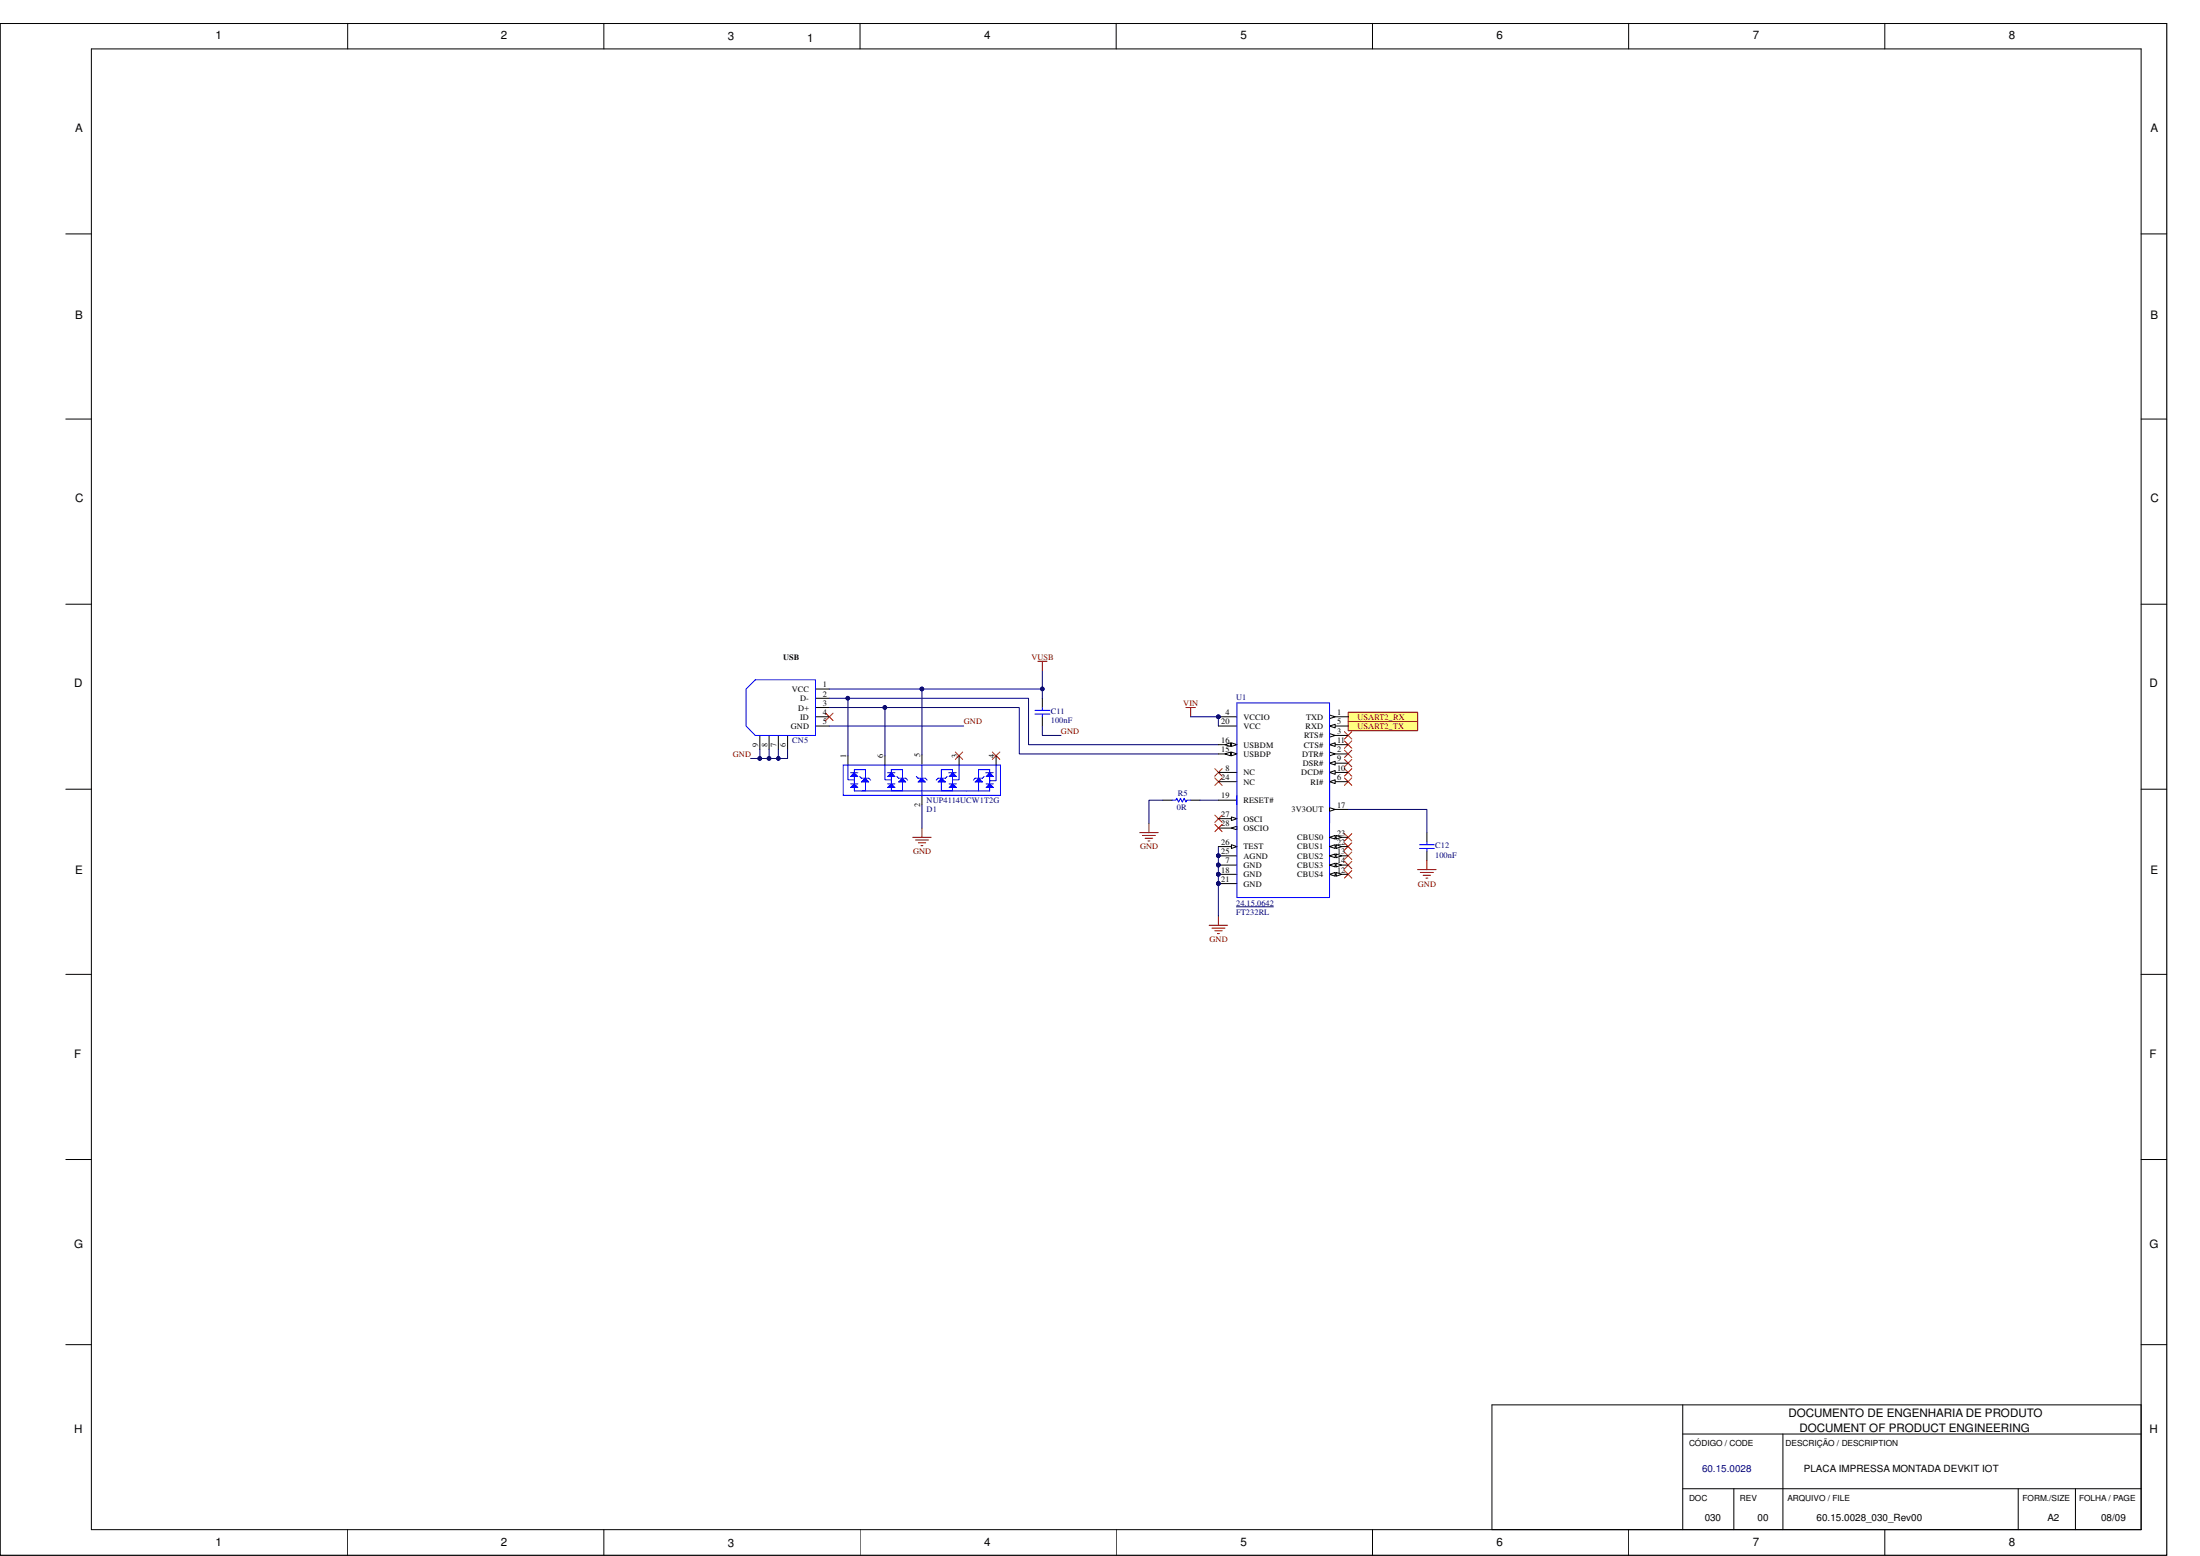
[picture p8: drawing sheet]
<svg xmlns="http://www.w3.org/2000/svg" width="594mm" height="420mm" viewBox="0 0 594 420" stroke-linecap="round" stroke-linejoin="round" font-family="sans-serif">
<g fill="none" stroke="#000" stroke-width=".27">
<path d="M.1 6.3h585v413.6h-585zM24.7 13.2h553.5v399.8h-553.5zM93.9 6.3v6.9M163.1 6.3v6.9M232.2 6.3v6.9M301.4 6.3v6.9M370.6 6.3v6.9M439.8 6.3v6.9M509 6.3v6.9M17.8 63.2h6.9M578.2 63.2h6.9M17.8 113.2h6.9"/>
<path d="M578.2 113.2h6.9M17.8 163.2h6.9M578.2 163.2h6.9M17.8 213.1h6.9M578.2 213.1h6.9M385.3 224.8v2.5M385.3 229.8v2.5M17.8 263.1h6.9M578.2 263.1h6.9M17.8 313.1h6.9M578.2 313.1h6.9M17.8 363.1h6.9"/>
<path d="M454.4 379.3v33.7M578.2 363.1h6.9M578.2 379.3h-175.3v33.7M454.4 387.2h123.8M481.4 387.2v25.8M93.9 413v7M163.1 413v7M232.2 413v7M301.4 413v7M370.6 413v7M439.8 413v7M454.4 402h123.8"/>
<path d="M468.2 402v11M509 413v7M545 402v11M560.4 402v11"/>
</g>
<path d="M320.2 191.1h2.6M321.5 191.1v2.4M382.8 234.8h5M383.5 235.6h3.5M384.3 236.3h2M385.1 237.1h.5M385.3 232.3v2.5M326.5 249.9h5M327.3 250.6h3.5M328 251.3h2M328.8 252.1h.5M329 247.4v2.5" fill="none" stroke="#800000" stroke-width=".27"/>
<path d="M383.3 228.1h4M383.3 229.1h4M385.3 227.3v.8M385.3 229.1v.7" fill="none" stroke="#00f" stroke-width=".27"/>
<path d="M364.1 194.8h18.7v2.5h-18.7z" fill-rule="evenodd" fill="#ffff80"/>
<path d="M364.1 194.8h18.7v2.5h-18.7z" fill="none" stroke="#800000" stroke-width=".27"/>
<path d="M364.1 192.3h18.7v2.5h-18.7z" fill-rule="evenodd" fill="#ffff80"/>
<path d="M364.1 192.3h18.7v2.5h-18.7z" fill="none" stroke="#800000" stroke-width=".27"/>
<path d="M223 192.6l2 2M225 192.6l-2 2M258 203.1l2 2M260 203.1l-2 2M268 203.1l2 2M270 203.1l-2 2" fill="none" stroke="#f00" stroke-width=".27"/>
<g fill="none" stroke="#000" stroke-width=".27">
<path d="M205.2 198.6v3.7M207.7 198.6v3.7M210.2 198.6v3.7M212.7 198.6v3.7M220.2 186.1h3.7M220.2 188.6h3.7M220.2 191.1h3.7M220.2 193.5h3.7M220.2 196h3.7M281.5 188.6v2.5M281.5 193.5v2.5M229 204.1v2.5"/>
<path d="M239 204.1v2.5M249 203.8v2.5M249 214.8v2.5M259 204.1v2.5M269 204.1v2.5"/>
</g>
<path d="M204 183.6h16.2v15h-16.2l-2.5-2.6v-9.9zM279.5 191.8h4M279.5 192.8h4M281.5 191.1v.7M281.5 192.8v.7M227.7 206.6h42.5v8.2h-42.5zM232.6 210.1h2M233.7 207.8v5.8" fill="none" stroke="#00f" stroke-width=".27"/>
<path d="M232.6 211.2l1-1.1 1 1.1z" fill="#00f"/>
<path d="M232.1 209.7l.5 .4M232.6 211.2l1-1.1 1 1.1zM234.6 210.1l.5 .6" fill="none" stroke="#00f" stroke-width=".27"/>
<path d="M229.7 212.6l1-.9 .9 .9z" fill="#00f"/>
<path d="M229.7 212.6l1-.9 .9 .9z" fill="none" stroke="#00f" stroke-width=".27"/>
<path d="M230.7 208.7l.9 1h-1.9z" fill="#00f"/>
<path d="M229.7 211.7h1.9M230.7 208.7l.9 1h-1.9zM230.7 212.6v1h3M233.7 207.8h-3v1M242.6 210.1h2M243.7 207.8v5.8" fill="none" stroke="#00f" stroke-width=".27"/>
<path d="M243.6 210.1l1 1.1h-2z" fill="#00f"/>
<path d="M242.2 209.7l.4 .4M243.6 210.1l1 1.1h-2zM244.6 210.1l.5 .6" fill="none" stroke="#00f" stroke-width=".27"/>
<path d="M239.7 212.6l1-.9 1 .9z" fill="#00f"/>
<path d="M239.7 212.6l1-.9 1 .9z" fill="none" stroke="#00f" stroke-width=".27"/>
<path d="M239.7 209.7l1-1 1 1z" fill="#00f"/>
<path d="M239.7 209.7l1-1 1 1zM239.7 211.7h2M240.7 212.6v1h3M243.7 207.8h-3v1M253.3 210.1h2M254.2 207.8v5.8" fill="none" stroke="#00f" stroke-width=".27"/>
<path d="M254.3 210.1l1 1.1h-2z" fill="#00f"/>
<path d="M253.3 210.1l-.5 .6M254.3 210.1l1 1.1h-2zM255.8 209.7l-.5 .4" fill="none" stroke="#00f" stroke-width=".27"/>
<path d="M256.3 212.6l1-.9 1 .9z" fill="#00f"/>
<path d="M256.3 212.6l1-.9 1 .9z" fill="none" stroke="#00f" stroke-width=".27"/>
<path d="M257.3 208.7l1 1h-2z" fill="#00f"/>
<path d="M254.2 207.8h3v1M256.3 211.7h2M257.2 212.6v1h-3M257.3 208.7l1 1h-2zM263.3 210.1h2M264.2 207.8v5.8" fill="none" stroke="#00f" stroke-width=".27"/>
<path d="M264.3 210.1l1 1.1h-2z" fill="#00f"/>
<path d="M263.3 210.1l-.5 .6M264.3 210.1l1 1.1h-2zM265.8 209.7l-.5 .4" fill="none" stroke="#00f" stroke-width=".27"/>
<path d="M266.3 212.6l.9-.9 1.1 .9z" fill="#00f"/>
<path d="M266.3 212.6l.9-.9 1.1 .9z" fill="none" stroke="#00f" stroke-width=".27"/>
<path d="M267.2 208.7l1.1 1h-2z" fill="#00f"/>
<path d="M247.9 210.1h2M249 206.6v8.2M264.2 207.8h3v1M266.3 211.7h2M267.2 208.7l1.1 1h-2zM267.2 212.6v1h-6.2" fill="none" stroke="#00f" stroke-width=".27"/>
<path d="M248.9 210.1l1 1.1h-2z" fill="#00f"/>
<g fill="none" stroke="#00f" stroke-width=".27">
<path d="M229 206.6v4h1.7M229.7 208.7h1.9M230.7 209.6v2M232.7 213.6h28.3M239 206.6v4h1.7M239.7 208.7h2M240.7 209.6v2M247.4 209.7l.5 .4M248.9 210.1l1 1.1h-2zM249.9 210.1l.5 .6M256.2 208.7h2M257.2 209.6v2"/>
<path d="M259 206.6v4h-1.8M266.2 208.7h2M267.2 209.8v2M269 206.6v4.2h-1.8M316.5 216.1h1l.2-.5 .6 1 .5-1 .5 1 .5-1 .4 1 .3-.5h1"/>
</g>
<g fill="none" stroke="#f00" stroke-width=".27">
<path d="M363 197.6l2 2M365 197.6l-2 2M328 210.1l2 2M328 207.6l2 2M330 210.1l-2 2M330 207.6l-2 2M363 210.1l2 2M363 207.6l2 2M363 205.1l2 2M363 202.6l2 2M363 200.1l2 2M365 210.1l-2 2"/>
<path d="M365 207.6l-2 2M365 205.1l-2 2M365 202.6l-2 2M365 200.1l-2 2M328 220.1l2 2M328 222.6l2 2M330 220.1l-2 2M330 222.6l-2 2M363 225.1l2 2M363 227.6l2 2M363 230.1l2 2M363 232.6l2 2"/>
<path d="M363 235.1l2 2M365 225.1l-2 2M365 227.6l-2 2M365 230.1l-2 2M365 232.6l-2 2M365 235.1l-2 2"/>
</g>
<path d="M246.5 226.1h5M247.2 226.8h3.5M248 227.6h2M248.7 228.3h.5M249 223.6v2.5M307.8 224.8h5M308.5 225.6h3.5M309.2 226.4h2.1M310 227.1h.5M310.3 222.3v2.5" fill="none" stroke="#800000" stroke-width=".27"/>
<path d="M314 216.1h2.5M321.5 216.1h2.5" fill="none" stroke="#000" stroke-width=".27"/>
<path d="M205.2 202.3v2.5h-2.5M314 216.1h-3.7v6.2" fill="none" stroke="#000080" stroke-width=".27"/>
<circle cx="205.2" cy="204.8" r=".48" fill="#000080"/>
<g fill="none" stroke="#000080" stroke-width=".27">
<path d="M212.7 202.3v2.5h-7.5"/>
<circle cx="205.2" cy="204.8" r=".48"/>
</g>
<circle cx="205.2" cy="204.8" r=".48" fill="#000080"/>
<circle cx="205.2" cy="204.8" r=".48" fill="none" stroke="#000080" stroke-width=".27"/>
<circle cx="207.7" cy="204.8" r=".48" fill="#000080"/>
<circle cx="207.7" cy="204.8" r=".48" fill="none" stroke="#000080" stroke-width=".27"/>
<circle cx="210.2" cy="204.8" r=".47" fill="#000080"/>
<g fill="none" stroke="#000080" stroke-width=".27">
<path d="M223.9 191.1h51.3v12.5h53.8M223.9 196h36.3"/>
<circle cx="210.2" cy="204.8" r=".47"/>
</g>
<circle cx="238.9" cy="191" r=".49" fill="#000080"/>
<g fill="none" stroke="#000080" stroke-width=".27">
<path d="M223.9 188.6h53.8v12.5h51.3"/>
<circle cx="238.9" cy="191" r=".49"/>
</g>
<circle cx="228.9" cy="188.5" r=".48" fill="#000080"/>
<g fill="none" stroke="#000080" stroke-width=".27">
<path d="M281.5 196v2.6h5M321.5 193.5h7.5v2.5"/>
<circle cx="228.9" cy="188.5" r=".48"/>
</g>
<circle cx="329" cy="193.5" r=".48" fill="#000080"/>
<g fill="none" stroke="#000080" stroke-width=".27">
<path d="M207.7 202.3v2.5M324 216.1h5M364.1 218.6h21.2v6.2"/>
<circle cx="329" cy="193.5" r=".48"/>
</g>
<circle cx="207.7" cy="204.8" r=".48" fill="#000080"/>
<g fill="none" stroke="#000080" stroke-width=".27">
<path d="M210.2 202.3v2.5"/>
<circle cx="207.7" cy="204.8" r=".48"/>
</g>
<circle cx="210.2" cy="204.8" r=".47" fill="#000080"/>
<g fill="none" stroke="#000080" stroke-width=".27">
<path d="M229 188.6v15.5"/>
<circle cx="210.2" cy="204.8" r=".47"/>
</g>
<circle cx="228.9" cy="188.5" r=".48" fill="#000080"/>
<g fill="none" stroke="#000080" stroke-width=".27">
<path d="M239 191.1v13"/>
<circle cx="228.9" cy="188.5" r=".48"/>
</g>
<circle cx="238.9" cy="191" r=".49" fill="#000080"/>
<g fill="none" stroke="#000080" stroke-width=".27">
<path d="M249 217.3v6.3M329 228.6v18.8"/>
<circle cx="238.9" cy="191" r=".49"/>
</g>
<circle cx="329" cy="231.1" r=".48" fill="#000080"/>
<circle cx="329" cy="231.1" r=".48" fill="none" stroke="#000080" stroke-width=".27"/>
<circle cx="329" cy="233.6" r=".48" fill="#000080"/>
<circle cx="329" cy="233.6" r=".48" fill="none" stroke="#000080" stroke-width=".27"/>
<circle cx="329" cy="236.1" r=".49" fill="#000080"/>
<circle cx="329" cy="236.1" r=".49" fill="none" stroke="#000080" stroke-width=".27"/>
<circle cx="329" cy="238.6" r=".49" fill="#000080"/>
<circle cx="329" cy="238.6" r=".49" fill="none" stroke="#000080" stroke-width=".27"/>
<path d="M329 193.5h5" fill="none" stroke="#000" stroke-width=".27"/>
<circle cx="329" cy="193.5" r=".48" fill="#000080"/>
<circle cx="329" cy="193.5" r=".48" fill="none" stroke="#000080" stroke-width=".27"/>
<path d="M329 201.1h5" fill="none" stroke="#000" stroke-width=".27"/>
<path d="M332.5 200.6l1.5 .5-1.5 .4z" fill="#fff"/>
<path d="M332.5 200.6l1.5 .5-1.5 .4z" fill="none" stroke="#000" stroke-width=".27"/>
<path d="M330.8 201.1l1.5-.5v.9z" fill="#fff"/>
<path d="M329 203.6h5M330.8 201.1l1.5-.5v.9z" fill="none" stroke="#000" stroke-width=".27"/>
<path d="M332.5 203.1l1.5 .5-1.5 .5z" fill="#fff"/>
<path d="M332.5 203.1l1.5 .5-1.5 .5z" fill="none" stroke="#000" stroke-width=".27"/>
<path d="M330.8 203.6l1.5-.5v1z" fill="#fff"/>
<path d="M359 193.5h5.1M330.8 203.6l1.5-.5v1z" fill="none" stroke="#000" stroke-width=".27"/>
<path d="M359 193.1l1.5 .4-1.5 .6z" fill="#fff"/>
<path d="M359 193.1l1.5 .4-1.5 .6zM359 196h5.1" fill="none" stroke="#000" stroke-width=".27"/>
<path d="M359 196l1.5-.4v1z" fill="#fff"/>
<path d="M359 196l1.5-.4v1zM359 198.6h5.1" fill="none" stroke="#000" stroke-width=".27"/>
<path d="M359 198.1l1.5 .5-1.5 .5z" fill="#fff"/>
<path d="M359 198.1l1.5 .5-1.5 .5zM359 201.1h5.1" fill="none" stroke="#000" stroke-width=".27"/>
<path d="M359 201.1l1.5-.5v.9z" fill="#fff"/>
<path d="M359 201.1l1.5-.5v.9zM329 233.6h5" fill="none" stroke="#000" stroke-width=".27"/>
<path d="M334 189.8h25v27.5M334 242.4h25" fill="none" stroke="#00f" stroke-width=".27"/>
<circle cx="329" cy="233.6" r=".48" fill="#000080"/>
<circle cx="329" cy="233.6" r=".48" fill="none" stroke="#000080" stroke-width=".27"/>
<path d="M359 203.6h5.1" fill="none" stroke="#000" stroke-width=".27"/>
<path d="M359 203.1l1.5 .5-1.5 .5z" fill="#fff"/>
<path d="M359 203.1l1.5 .5-1.5 .5zM359 206.1h5.1" fill="none" stroke="#000" stroke-width=".27"/>
<path d="M359 206.1l1.5-.5v1z" fill="#fff"/>
<path d="M359 206.1l1.5-.5v1zM359 208.6h5.1" fill="none" stroke="#000" stroke-width=".27"/>
<path d="M359 208.6l1.5-.5v1z" fill="#fff"/>
<path d="M359 208.6l1.5-.5v1zM359 211.1h5.1" fill="none" stroke="#000" stroke-width=".27"/>
<path d="M359 211.1l1.5-.5v1z" fill="#fff"/>
<path d="M359 211.1l1.5-.5v1zM359 236.1h5.1" fill="none" stroke="#000" stroke-width=".27"/>
<path d="M359 194.8v41.3" fill="none" stroke="#00f" stroke-width=".27"/>
<path d="M359 236.1l1.5-.5v1z" fill="#fff"/>
<path d="M359 236.1l1.5-.5v1z" fill="none" stroke="#000" stroke-width=".27"/>
<path d="M360.8 235.6l1.5 .5-1.5 .5z" fill="#fff"/>
<path d="M329 231.1h5M360.8 235.6l1.5 .5-1.5 .5z" fill="none" stroke="#000" stroke-width=".27"/>
<path d="M359 214.8v27.6" fill="none" stroke="#00f" stroke-width=".27"/>
<circle cx="329" cy="231.1" r=".48" fill="#000080"/>
<circle cx="329" cy="231.1" r=".48" fill="none" stroke="#000080" stroke-width=".27"/>
<path d="M329 221.1h5" fill="none" stroke="#000" stroke-width=".27"/>
<path d="M332.5 220.6l1.5 .5-1.5 .5z" fill="#fff"/>
<path d="M329 223.6h5M332.5 220.6l1.5 .5-1.5 .5z" fill="none" stroke="#000" stroke-width=".27"/>
<path d="M332.5 223.6l1.5-.5v1z" fill="#fff"/>
<path d="M329 196h5M329 216.1h5M329 208.6h5M329 211.1h5M329 238.6h5M332.5 223.6l1.5-.5v1z" fill="none" stroke="#000" stroke-width=".27"/>
<circle cx="329" cy="238.6" r=".49" fill="#000080"/>
<circle cx="329" cy="238.6" r=".49" fill="none" stroke="#000080" stroke-width=".27"/>
<path d="M329 236.1h5" fill="none" stroke="#000" stroke-width=".27"/>
<circle cx="329" cy="236.1" r=".49" fill="#000080"/>
<circle cx="329" cy="236.1" r=".49" fill="none" stroke="#000080" stroke-width=".27"/>
<path d="M329 228.6h5" fill="none" stroke="#000" stroke-width=".27"/>
<path d="M332.5 228.1l1.5 .5-1.5 .5z" fill="#fff"/>
<path d="M359 218.6h5.1M332.5 228.1l1.5 .5-1.5 .5z" fill="none" stroke="#000" stroke-width=".27"/>
<path d="M359 218.1l1.5 .5-1.5 .5z" fill="#fff"/>
<path d="M359 218.1l1.5 .5-1.5 .5zM359 233.6h5.1" fill="none" stroke="#000" stroke-width=".27"/>
<path d="M359 233.6l1.5-.5v1z" fill="#fff"/>
<path d="M359 233.6l1.5-.5v1z" fill="none" stroke="#000" stroke-width=".27"/>
<path d="M360.8 233.1l1.5 .5-1.5 .5z" fill="#fff"/>
<path d="M359 231.1h5.1M360.8 233.1l1.5 .5-1.5 .5z" fill="none" stroke="#000" stroke-width=".27"/>
<path d="M359 231.1l1.5-.5v1z" fill="#fff"/>
<path d="M359 231.1l1.5-.5v1z" fill="none" stroke="#000" stroke-width=".27"/>
<path d="M360.8 230.6l1.5 .5-1.5 .5z" fill="#fff"/>
<path d="M359 228.6h5.1M360.8 230.6l1.5 .5-1.5 .5z" fill="none" stroke="#000" stroke-width=".27"/>
<path d="M359 228.6l1.5-.5v1z" fill="#fff"/>
<path d="M359 228.6l1.5-.5v1z" fill="none" stroke="#000" stroke-width=".27"/>
<path d="M360.8 228.1l1.5 .5-1.5 .5z" fill="#fff"/>
<path d="M359 226.1h5.1M360.8 228.1l1.5 .5-1.5 .5z" fill="none" stroke="#000" stroke-width=".27"/>
<path d="M359 226.1l1.5-.5v1z" fill="#fff"/>
<path d="M359 226.1l1.5-.5v1z" fill="none" stroke="#000" stroke-width=".27"/>
<path d="M360.8 225.6l1.5 .5-1.5 .5z" fill="#fff"/>
<path d="M360.8 225.6l1.5 .5-1.5 .5z" fill="none" stroke="#000" stroke-width=".27"/>
<path d="M334 189.8v52.6" fill="none" stroke="#00f" stroke-width=".27"/>
<path d="M333.8 244.9h10.2" fill="none" stroke="#000080" stroke-width=".27"/>
<circle cx="329" cy="193.5" r=".48" fill="#000080"/>
<circle cx="329" cy="193.5" r=".48" fill="none" stroke="#000080" stroke-width=".27"/>
<circle cx="329" cy="233.6" r=".48" fill="#000080"/>
<circle cx="329" cy="233.6" r=".48" fill="none" stroke="#000080" stroke-width=".27"/>
<circle cx="329" cy="231.1" r=".48" fill="#000080"/>
<circle cx="329" cy="231.1" r=".48" fill="none" stroke="#000080" stroke-width=".27"/>
<circle cx="329" cy="238.6" r=".49" fill="#000080"/>
<circle cx="329" cy="238.6" r=".49" fill="none" stroke="#000080" stroke-width=".27"/>
<circle cx="329" cy="236.1" r=".49" fill="#000080"/>
<g fill="none" stroke="#000080" stroke-width=".27">
<path d="M281.5 181.1v5h-32.5"/>
<circle cx="329" cy="236.1" r=".49"/>
</g>
<circle cx="248.9" cy="186" r=".49" fill="#000080"/>
<circle cx="248.9" cy="186" r=".49" fill="none" stroke="#000080" stroke-width=".27"/>
<circle cx="281.5" cy="186" r=".48" fill="#000080"/>
<g fill="none" stroke="#000080" stroke-width=".27">
<path d="M281.5 186.1v2.5"/>
<circle cx="281.5" cy="186" r=".48"/>
</g>
<circle cx="281.5" cy="186" r=".48" fill="#000080"/>
<g fill="none" stroke="#000080" stroke-width=".27">
<path d="M223.9 186.1h25.1v17.7"/>
<circle cx="281.5" cy="186" r=".48"/>
</g>
<circle cx="248.9" cy="186" r=".49" fill="#000080"/>
<circle cx="248.9" cy="186" r=".49" fill="none" stroke="#000080" stroke-width=".27"/>
<path d="M280.2 178.6h2.5M281.5 178.6v2.5" fill="none" stroke="#800000" stroke-width=".27"/>
<g font-size="3.1">
<text x="58.2" y="10.6">1</text>
<text x="135.2" y="10.6">2</text>
<text x="196.5" y="10.8">3</text>
<text x="218" y="11.3">1</text>
<text x="265.8" y="10.6">4</text>
<text x="334.9" y="10.6">5</text>
<text x="404.1" y="10.6">6</text>
<text x="473.3" y="10.6">7</text>
<text x="542.5" y="10.6">8</text>
<text x="20.3" y="35.7">A</text>
<text x="580.7" y="35.7">A</text>
<text x="20.3" y="86.2">B</text>
<text x="580.7" y="86.2">B</text>
<text x="20.3" y="135.7">C</text>
<text x="580.7" y="135.7">C</text>
<text x="20" y="185.6">D</text>
<text x="580.4" y="185.6">D</text>
<text x="20.3" y="236.1">E</text>
<text x="580.7" y="236.1">E</text>
<text x="20" y="285.6">F</text>
<text x="580.4" y="285.6">F</text>
<text x="20" y="337.1">G</text>
<text x="580.4" y="337.1">G</text>
<text x="483" y="382.7">DOCUMENTO DE ENGENHARIA DE PRODUTO</text>
<text x="20" y="387.1">H</text>
<text x="485.9" y="386.6">DOCUMENT OF PRODUCT ENGINEERING</text>
<text x="580.4" y="387.1">H</text>
<text x="58.2" y="417.4">1</text>
<text x="135.2" y="417.4">2</text>
<text x="196.5" y="417.6">3</text>
<text x="265.8" y="417.4">4</text>
<text x="334.9" y="417.4">5</text>
<text x="404.1" y="417.4">6</text>
<text x="473.3" y="417.4">7</text>
<text x="542.5" y="417.4">8</text>
</g>
<text font-size="2.7" fill="#000080" x="459.6" y="397.5">60.15.0028</text>
<g font-size="2.7">
<text x="487.1" y="397.5">PLACA IMPRESSA MONTADA DEVKIT IOT</text>
<text x="460.3" y="410.6">030</text>
<text x="474.6" y="410.6">00</text>
<text x="490.6" y="410.6">60.15.0028_030_Rev00</text>
<text x="552.9" y="410.7">A2</text>
<text x="567.4" y="410.6">08/09</text>
</g>
<g font-size="2.2">
<text x="211.4" y="178.1">USB</text>
<text x="222.2" y="185.6">1</text>
<text x="213.8" y="186.9">VCC</text>
<text x="215.6" y="191.9">D+</text>
<text x="216.1" y="189.4">D-</text>
<text x="222.2" y="188.1">2</text>
<text x="222.2" y="190.6">3</text>
<text x="213.6" y="196.8">GND</text>
<text x="216.1" y="194.4">ID</text>
<text x="222.2" y="193.1">4</text>
<text x="222.2" y="195.6">5</text>
<text x="329.8" y="195.6">20</text>
<text x="330.9" y="193.1">4</text>
<text x="335.8" y="194.4">VCCIO</text>
<text x="335.8" y="196.8">VCC</text>
<text x="352.5" y="196.8">RXD</text>
<text x="352.7" y="194.4">TXD</text>
<text x="361.1" y="193.1">1</text>
<text x="361.1" y="195.6">5</text>
<text x="204.7" y="201.7" transform="rotate(-90 204.7 201.7)">9</text>
<text x="207.2" y="201.7" transform="rotate(-90 207.2 201.7)">8</text>
<text x="209.7" y="201.7" transform="rotate(-90 209.7 201.7)">7</text>
<text x="212.2" y="201.7" transform="rotate(-90 212.2 201.7)">6</text>
<text x="329.8" y="200.6">16</text>
<text x="329.8" y="203.1">15</text>
<text x="335.8" y="201.8">USBDM</text>
<text x="352" y="201.8">CTS#</text>
<text x="352.2" y="199.3">RTS#</text>
<text x="361.1" y="200.6">11</text>
<text x="361.1" y="203.1">2</text>
<text x="361.1" y="198.1">3</text>
<text x="228.5" y="204.6" transform="rotate(-90 228.5 204.6)">1</text>
<text x="238.5" y="204.6" transform="rotate(-90 238.5 204.6)">6</text>
<text x="248.5" y="204.3" transform="rotate(-90 248.5 204.3)">5</text>
<text x="258.5" y="204.6" transform="rotate(-90 258.5 204.6)">3</text>
<text x="268.5" y="204.6" transform="rotate(-90 268.5 204.6)">4</text>
<text x="330.9" y="208.1">8</text>
<text x="335.8" y="204.3">USBDP</text>
<text x="335.8" y="209.3">NC</text>
<text x="351.4" y="209.3">DCD#</text>
<text x="351.7" y="204.3">DTR#</text>
<text x="351.8" y="206.8">DSR#</text>
<text x="361.1" y="205.6">9</text>
<text x="361.1" y="208.1">10</text>
<text x="329.8" y="215.6">19</text>
<text x="329.8" y="210.6">24</text>
<text x="335.8" y="211.9">NC</text>
<text x="353.9" y="211.9">RI#</text>
<text x="361.1" y="210.6">6</text>
<text x="248.5" y="218" transform="rotate(-90 248.5 218)">2</text>
<text x="329.8" y="220.6">27</text>
<text x="335.8" y="221.9">OSCI</text>
<text x="335.8" y="216.9">RESET#</text>
<text x="348.8" y="219.4">3V3OUT</text>
<text x="361.1" y="218.1">17</text>
<text x="329.8" y="223.1">28</text>
<text x="335.8" y="224.4">OSCIO</text>
<text x="350.3" y="226.9">CBUS0</text>
<text x="361.1" y="225.6">23</text>
<text x="329.8" y="230.6">25</text>
<text x="329.8" y="228.1">26</text>
<text x="330.9" y="233.1">7</text>
<text x="335.8" y="231.9">AGND</text>
<text x="335.8" y="229.4">TEST</text>
<text x="350.3" y="231.9">CBUS2</text>
<text x="350.3" y="229.4">CBUS1</text>
<text x="361.1" y="233.1">14</text>
<text x="361.1" y="230.6">13</text>
<text x="361.1" y="228.1">22</text>
<text x="329.8" y="238.1">21</text>
<text x="329.8" y="235.6">18</text>
<text x="335.8" y="234.4">GND</text>
<text x="335.8" y="239.4">GND</text>
<text x="335.8" y="236.9">GND</text>
<text x="350.3" y="236.9">CBUS4</text>
<text x="350.3" y="234.4">CBUS3</text>
<text x="361.1" y="235.6">12</text>
<text x="456.1" y="390.4">CÓDIGO / CODE</text>
<text x="482.2" y="390.4">DESCRIÇÃO / DESCRIPTION</text>
<text x="456.1" y="405.2">DOC</text>
<text x="469.9" y="405.2">REV</text>
<text x="482.7" y="405.2">ARQUIVO / FILE</text>
<text x="546.2" y="405.2">FORM./SIZE</text>
<text x="561.5" y="405.2">FOLHA / PAGE</text>
</g>
<g font-size="2.2" fill="#800000">
<text x="278.5" y="178.1">VUSB</text>
<text x="319.5" y="190.6">VIN</text>
<text x="260.3" y="195.6">GND</text>
<text x="366.6" y="196.8">USART2_TX</text>
<text x="366.6" y="194.4">USART2_RX</text>
<text x="286.5" y="198.1">GND</text>
<text x="197.9" y="204.3">GND</text>
<text x="246.5" y="230.6">GND</text>
<text x="307.8" y="229.4">GND</text>
<text x="382.9" y="239.4">GND</text>
<text x="326.6" y="254.4">GND</text>
</g>
<g font-size="2.2" fill="#000080">
<text x="333.8" y="189.1">U1</text>
<text x="283.8" y="195.3">100nF</text>
<text x="283.8" y="192.8">C11</text>
<text x="213.9" y="200.6">CN5</text>
<text x="318" y="215">R5</text>
<text x="250.2" y="216.9">NUP4114UCW1T2G</text>
<text x="250.2" y="219.4">D1</text>
<text x="317.8" y="218.7">0R</text>
<text x="387.6" y="231.6">100nF</text>
<text x="387.6" y="229.1">C12</text>
<text x="333.8" y="244.6">24.15.0642</text>
<text x="333.8" y="247.1">FT232RL</text>
</g>
</svg>
